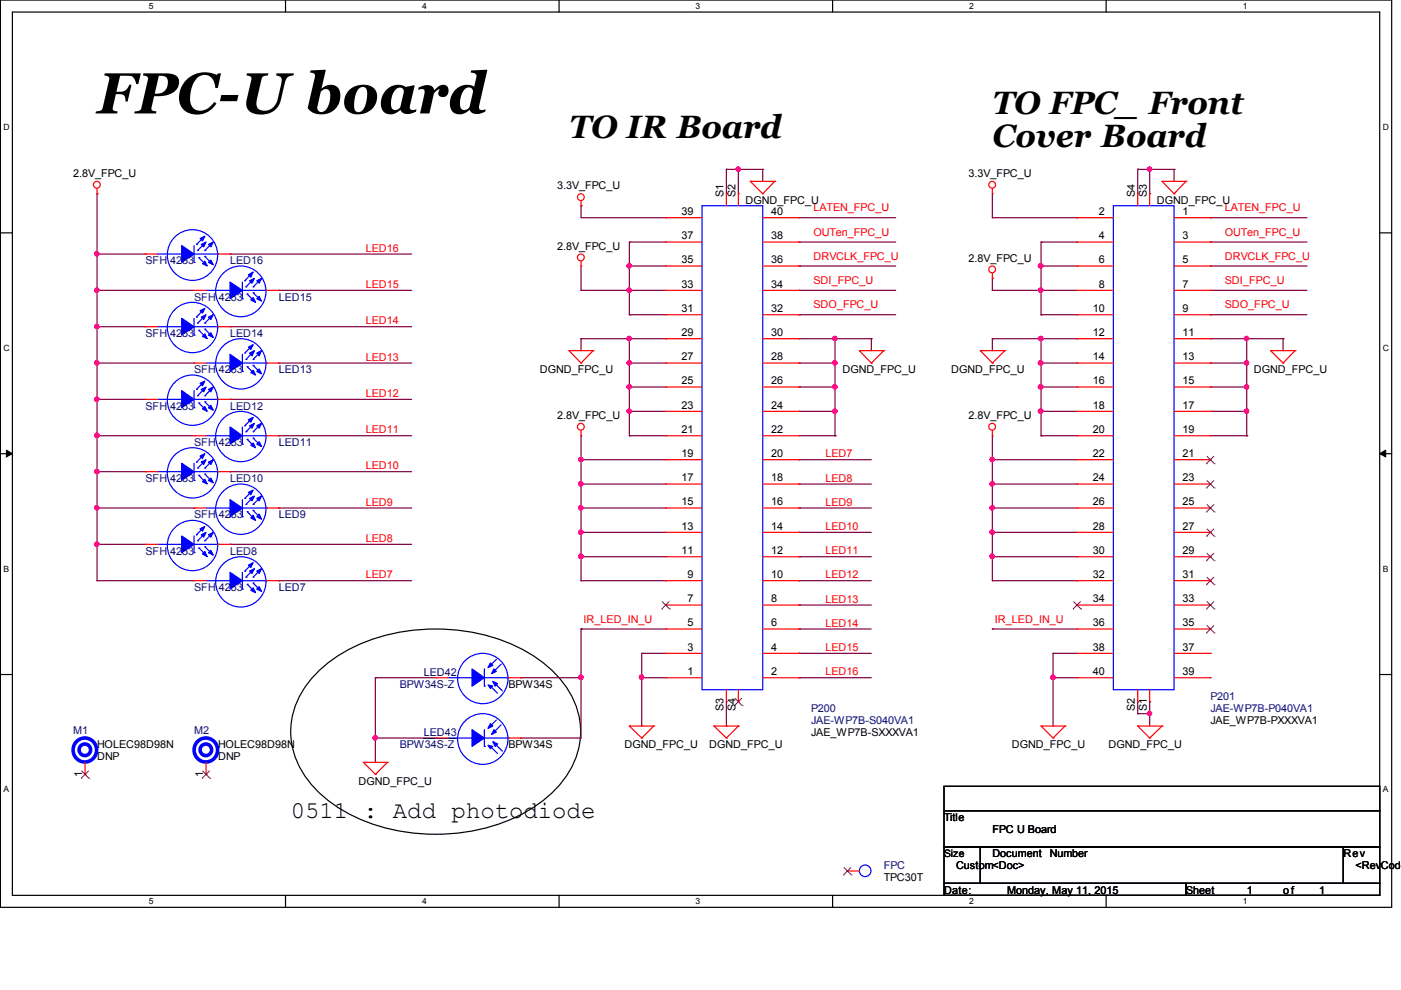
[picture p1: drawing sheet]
<svg xmlns="http://www.w3.org/2000/svg" width="297mm" height="210mm" viewBox="0 0 297 210" stroke-linecap="round" stroke-linejoin="round" font-family="sans-serif">
<path d="M.1 0h295v192.4h-295zM2.6 2.6h289.9v187.2h-289.9z" fill="none" stroke="#000" stroke-width=".25"/>
<g fill="#fff">
<path d="M31.6 .3h.9v1.9h-.9z"/>
<path d="M31.6 190.1h.9v1.9h-.9z"/>
</g>
<path d="M60.5 0v2.6M60.5 189.8v2.6" fill="none" stroke="#000" stroke-width=".25"/>
<g fill="#fff">
<path d="M89.5 .3h.9v1.9h-.9z"/>
<path d="M89.5 190.1h.9v1.9h-.9z"/>
</g>
<path d="M118.5 0v2.6M118.5 189.8v2.6" fill="none" stroke="#000" stroke-width=".25"/>
<g fill="#fff">
<path d="M147.5 .3h.9v1.9h-.9z"/>
<path d="M147.5 190.1h.9v1.9h-.9z"/>
</g>
<path d="M176.5 0v2.6M176.5 189.8v2.6" fill="none" stroke="#000" stroke-width=".25"/>
<g fill="#fff">
<path d="M205.5 .3h.9v1.9h-.9z"/>
<path d="M205.5 190.1h.9v1.9h-.9z"/>
</g>
<path d="M234.5 0v2.6M234.5 189.8v2.6" fill="none" stroke="#000" stroke-width=".25"/>
<g fill="#fff">
<path d="M263.5 .3h.9v1.9h-.9z"/>
<path d="M263.5 190.1h.9v1.9h-.9z"/>
<path d="M.8 25.9h1.1v2h-1.1z"/>
<path d="M293.2 25.9h1.2v2h-1.2z"/>
<path d="M.8 72.7h1.1v2h-1.1z"/>
<path d="M293.2 72.7h1.2v2h-1.2z"/>
</g>
<path d="M.1 49.4h2.5M292.5 49.4h2.6" fill="none" stroke="#000" stroke-width=".25"/>
<g fill="#fff">
<path d="M.8 119.6h1.1v1.9h-1.1z"/>
<path d="M293.2 119.6h1.1v1.9h-1.1z"/>
</g>
<path d="M.1 96.2h2.5M292.5 96.2h2.6" fill="none" stroke="#000" stroke-width=".25"/>
<path d="M1.4 95.4l1.2 .8-1.2 .7zM292.5 96.2l1.3-.8v1.5z" fill="#000" stroke="#000" stroke-width=".21"/>
<g fill="#fff">
<path d="M.8 166.4h1v1.9h-1z"/>
<path d="M293.2 166.4h1v1.9h-1z"/>
</g>
<path d="M.1 143h2.5M67 142.8a34.8 34.8 0 0 1 23-9.4 38.1 38.1 0 0 1 24.9 6.9 18.9 18.9 0 0 1 8.2 14.8 18.9 18.9 0 0 1-8.2 14.8 39.3 39.3 0 0 1-29.6 6.4 32.4 32.4 0 0 1-19.5-10.2 16.5 16.5 0 0 1 0-22zM292.5 143h2.6M200.2 166.7h92.3v5.2h-92.3zM200.2 171.9h92.3v7.7h-92.3zM200.2 179.6h7.7v7.7h-7.7zM207.9 179.6h76.9v7.7h-76.9zM284.8 179.6h7.7v7.7h-7.7zM200.2 187.3h51.3v2.5h-51.3zM251.5 187.3h41v2.5h-41z" fill="none" stroke="#000" stroke-width=".25"/>
<g fill="none" stroke="#800040" stroke-width=".25">
<path d="M154 35.9h.1M154 35.9v5.2M154 35.9h7.7M156.5 35.9h.1M156.5 35.9v5.2M161.7 35.9h.1M161.7 35.9v2.6M241.2 35.9h.1M241.2 35.9h7.7M241.2 35.9v5.2M243.8 35.9h.1M243.8 35.9v5.2"/>
<path d="M248.9 35.9h.1M248.9 35.9v2.6M20.6 41.1h.1M20.6 53.9h.1M20.6 41.1v82M20.6 53.9h10.2M48.8 53.9h.1M48.8 53.9h38.5M123.2 43.6h.1M123.2 43.6v2.6h17.9M123.2 56.4v5.2M133.4 51.3h.1"/>
<path d="M133.4 56.4h.1M133.4 51.3h7.7M133.4 56.4h7.7M133.4 51.3v15.4M141.1 46.2h.1M169.4 46.2h.1M169.4 51.3h.1M169.4 56.4h.1M169.4 46.2h20.5M169.4 51.3h20.5M169.4 56.4h20.5M210.4 59h.1"/>
<path d="M210.4 46.2h.1M210.4 46.2h17.9M210.4 41.1v5.1M210.4 59v2.6M220.7 51.3h.1M220.7 56.4h.1M220.7 51.3h7.6M220.7 56.4h7.6M220.7 51.3v15.4M228.3 46.2h.1M256.6 46.2h.1M256.6 51.3h.1"/>
<path d="M256.6 56.4h.1M256.6 46.2h20.5M256.6 51.3h20.5M256.6 56.4h20.5M20.6 61.6h.1M20.6 69.3h.1M20.6 77h.1M20.6 77h20.5M20.6 61.6h20.5M20.6 69.3h10.2M48.8 69.3h.1M48.8 69.3h38.5"/>
<path d="M59.1 61.6h.1M59.1 77h.1M59.1 77h28.2M59.1 61.6h28.2M123.2 71.8h.1M123.2 61.6h.1M123.2 71.8h17.9M123.2 61.6h17.9M123.2 71.8v2.6M133.4 77h.1M133.4 66.7h.1M133.4 61.6h.1"/>
<path d="M133.4 77h7.7M133.4 66.7h7.7M133.4 71.8v20.6M141.1 71.8h.1M169.4 71.8h.1M169.4 77h.1M169.4 61.6h.1M169.4 66.7h.1M169.4 77h7.6M169.4 71.8h15.3M169.4 61.6h20.5M169.4 66.7h20.5"/>
<path d="M177 71.8h.1M177 77h.1M177 71.8v20.6M184.7 71.8h.1M184.7 71.8v2.6M210.4 71.8h.1M210.4 61.6h.1M210.4 71.8h17.9M210.4 61.6h17.9M210.4 71.8v2.6M220.7 77h.1M220.7 66.7h.1"/>
<path d="M220.7 61.6h.1M220.7 77h7.6M220.7 66.7h7.6M220.7 71.8v20.6M228.3 71.8h.1M256.6 71.8h.1M256.6 77h.1M256.6 61.6h.1M256.6 66.7h.1M256.6 77h7.7M256.6 71.8h15.4M256.6 61.6h20.5"/>
<path d="M256.6 66.7h20.5M264.3 71.8h.1M264.3 77h.1M264.3 71.8v20.6M272 71.8h.1M272 71.8v2.6M20.6 84.7h.1M20.6 92.4h.1M20.6 92.4h20.5M20.6 84.7h10.2M48.8 84.7h.1M48.8 84.7h38.5"/>
<path d="M59.1 92.4h.1M59.1 92.4h28.2M123.2 97.5h.1M123.2 92.4v30.7M123.2 97.5h17.9M133.4 92.4h.1M133.4 82.1h.1M133.4 87.2h.1M133.4 92.4h7.7M133.4 82.1h7.7M133.4 87.2h7.7M169.4 87.2h.1"/>
<path d="M169.4 82.1h.1M169.4 97.5h.1M169.4 92.4h7.6M169.4 82.1h7.6M169.4 87.2h7.6M169.4 97.5h15.3M177 82.1h.1M177 92.4h.1M210.4 97.5h.1M210.4 97.5h17.9M210.4 92.4v30.7M220.7 92.4h.1"/>
<path d="M220.7 82.1h.1M220.7 87.2h.1M220.7 92.4h7.6M220.7 82.1h7.6M220.7 87.2h7.6M256.6 87.2h.1M256.6 82.1h.1M256.6 92.4h7.7M256.6 82.1h7.7M256.6 87.2h7.7M264.3 82.1h.1M264.3 92.4h.1"/>
<path d="M20.6 115.4h.1M20.6 107.7h.1M20.6 100h.1M20.6 115.4h10.2M20.6 100h10.2M20.6 107.7h20.5M48.8 115.4h.1M48.8 100h.1M48.8 115.4h38.5M48.8 100h38.5M59.1 107.7h.1M59.1 107.7h28.2"/>
<path d="M123.2 118h.1M123.2 102.6h.1M123.2 107.7h.1M123.2 112.9h.1M123.2 107.7h17.9M123.2 118h17.9M123.2 112.9h17.9M123.2 102.6h17.9M169.4 118h.1M169.4 112.9h.1M169.4 107.7h.1M169.4 102.6h.1"/>
<path d="M169.4 107.7h15.3M169.4 118h15.3M169.4 112.9h15.3M169.4 102.6h15.3M210.4 118h.1M210.4 102.6h.1M210.4 107.7h.1M210.4 112.9h.1M210.4 107.7h17.9M210.4 118h17.9M210.4 112.9h17.9M210.4 102.6h17.9"/>
<path d="M20.6 123.1h.1M20.6 123.1h20.5M59.1 123.1h.1M59.1 123.1h28.2M123.2 123.1h.1M123.2 133.4h.1M123.2 123.1h17.9M123.2 133.4v23.1h-12.8M123.2 133.4h17.9M136.1 138.5h.1M136.1 138.5h5M136.1 138.5v15.4"/>
<path d="M141.1 123.1h.1M169.4 123.1h.1M169.4 128.3h.1M169.4 133.4h.1M169.4 138.5h.1M169.4 123.1h15.3M169.4 128.3h15.3M169.4 133.4h15.3M169.4 138.5h15.3M210.4 123.1h.1M210.4 133.4h.1M210.4 123.1h17.9"/>
<path d="M210.4 133.4h17.9M223.3 138.5h.1M223.3 138.5h5M223.3 138.5v15.4M228.3 123.1h.1M79.6 143.7h.1M79.6 156.5h.1M79.6 143.7h12.9M79.6 156.5h12.9M79.6 143.7v17.9M110.4 156.5h.1M110.4 143.7h.1"/>
<path d="M110.4 143.7h12.8M123.2 143.7h.1M136.1 143.7h.1M136.1 153.9h.1M136.1 143.7h5M154 153.9h.1M154 148.8v5.1M169.4 143.7h.1M169.4 143.7h15.3M223.3 143.7h.1M223.3 153.9h.1M223.3 143.7h5"/>
<path d="M241.2 148.8h.1M241.2 151.3h.1M241.2 148.8v2.5M241.2 151.3h2.6M243.8 151.3h.1M243.8 148.8h.1M243.8 148.8v5.1"/>
</g>
<g fill="#f0f" stroke="#f0f" stroke-width=".25">
<circle cx="156.5" cy="35.9" r=".47"/>
<circle cx="177" cy="76.9" r=".47"/>
<circle cx="177" cy="71.8" r=".47"/>
<circle cx="177" cy="87.2" r=".47"/>
<circle cx="177" cy="82" r=".47"/>
<circle cx="20.5" cy="53.8" r=".47"/>
<circle cx="20.5" cy="61.5" r=".47"/>
<circle cx="20.5" cy="115.4" r=".47"/>
<circle cx="20.5" cy="107.7" r=".47"/>
<circle cx="20.5" cy="84.6" r=".47"/>
<circle cx="20.5" cy="76.9" r=".47"/>
<circle cx="20.5" cy="69.2" r=".47"/>
<circle cx="20.5" cy="100" r=".47"/>
<circle cx="20.5" cy="92.3" r=".49"/>
<circle cx="133.4" cy="56.4" r=".47"/>
<circle cx="133.4" cy="61.5" r=".47"/>
<circle cx="133.4" cy="71.8" r=".47"/>
<circle cx="133.4" cy="76.9" r=".47"/>
<circle cx="133.4" cy="82" r=".47"/>
<circle cx="133.4" cy="87.2" r=".47"/>
<circle cx="136" cy="143.6" r=".49"/>
<circle cx="123.1" cy="97.4" r=".47"/>
<circle cx="123.1" cy="102.6" r=".47"/>
<circle cx="123.1" cy="107.7" r=".47"/>
<circle cx="123.1" cy="112.8" r=".47"/>
<circle cx="223.2" cy="143.6" r=".49"/>
<circle cx="210.3" cy="118" r=".49"/>
<circle cx="210.4" cy="97.4" r=".47"/>
<circle cx="210.4" cy="102.6" r=".47"/>
<circle cx="210.4" cy="107.7" r=".47"/>
<circle cx="210.4" cy="112.8" r=".47"/>
<circle cx="243.7" cy="35.9" r=".47"/>
<circle cx="243.7" cy="151.3" r=".47"/>
<circle cx="220.7" cy="76.9" r=".49"/>
<circle cx="220.7" cy="82" r=".49"/>
<circle cx="264.3" cy="71.8" r=".47"/>
<circle cx="264.3" cy="87.2" r=".47"/>
<circle cx="264.3" cy="82" r=".47"/>
<circle cx="264.3" cy="76.9" r=".47"/>
<circle cx="220.7" cy="56.4" r=".49"/>
<circle cx="220.7" cy="61.5" r=".49"/>
<circle cx="220.7" cy="87.2" r=".49"/>
<circle cx="220.7" cy="71.8" r=".49"/>
<circle cx="123.1" cy="118" r=".49"/>
<circle cx="123.1" cy="143.6" r=".49"/>
<circle cx="79.5" cy="156.4" r=".47"/>
</g>
<g fill="none" stroke="#f00" stroke-width=".25">
<path d="M20.6 40v1.1M159.1 38.5h.1M159.1 38.5h5.2M159.1 38.5l2.6 2.6M164.3 38.5h.1M164.3 38.5l-2.6 2.6M210.4 40v1.1M246.4 38.5h.1M246.4 38.5h5.1M246.4 38.5l2.5 2.6M251.5 38.5h.1M251.5 38.5l-2.6 2.6"/>
<path d="M20.6 41.1h.1M30.8 53.9h.1M30.8 53.9h2.6M46.2 53.9h2.6M48.8 53.9h.1M123.2 56.4h.1M123.2 43.6h.1M123.2 42.6v1M123.2 55.4v1M141.1 56.4h.1M141.1 51.3h.1M141.1 46.2h.1"/>
<path d="M141.1 46.2h7.7M141.1 51.3h7.7M141.1 56.4h7.7M154 41.1h.1M154 41.1v2.5M156.5 41.1h.1M156.5 41.1v2.5M161.7 41.1h.1M161.7 46.2h7.7M161.7 51.3h7.7M161.7 56.4h7.7M169.4 56.4h.1"/>
<path d="M169.4 51.3h.1M169.4 46.2h.1M210.4 59h.1M210.4 41.1h.1M210.4 57.9v1.1M228.3 46.2h.1M228.3 51.3h.1M228.3 56.4h.1M228.3 46.2h7.8M228.3 51.3h7.8M228.3 56.4h7.8M241.2 41.1h.1"/>
<path d="M241.2 41.1v2.5M243.8 41.1h.1M243.8 41.1v2.5M248.9 41.1h.1M248.9 46.2h7.7M248.9 51.3h7.7M248.9 56.4h7.7M256.6 46.2h.1M256.6 51.3h.1M256.6 56.4h.1M30.8 69.3h.1M30.8 69.3h2.6"/>
<path d="M41.1 61.6h.1M41.1 77h.1M41.1 61.6h2.6M41.1 77h2.6M46.2 69.3h2.6M48.8 69.3h.1M56.5 61.6h2.6M56.5 77h2.6M59.1 61.6h.1M59.1 77h.1M120.6 74.4h.1M120.6 74.4h5.1"/>
<path d="M120.6 74.4l2.6 2.6M123.2 77h.1M125.7 74.4h.1M125.7 74.4l-2.5 2.6M141.1 77h.1M141.1 71.8h.1M141.1 66.7h.1M141.1 61.6h.1M141.1 61.6h7.7M141.1 77h7.7M141.1 66.7h7.7M141.1 71.8h7.7"/>
<path d="M161.7 61.6h7.7M161.7 77h7.7M161.7 66.7h7.7M161.7 71.8h7.7M169.4 77h.1M169.4 71.8h.1M169.4 66.7h.1M169.4 61.6h.1M182.2 74.4h.1M182.2 74.4h5.2M182.2 74.4l2.5 2.6M184.7 77h.1"/>
<path d="M187.4 74.4h.1M187.4 74.4l-2.7 2.6M207.9 74.4h.1M207.9 74.4h5.1M207.9 74.4l2.5 2.6M210.4 77h.1M213 74.4h.1M213 74.4l-2.6 2.6M228.3 61.6h.1M228.3 66.7h.1M228.3 71.8h.1M228.3 77h.1"/>
<path d="M228.3 61.6h7.8M228.3 77h7.8M228.3 66.7h7.8M228.3 71.8h7.8M248.9 61.6h7.7M248.9 77h7.7M248.9 66.7h7.7M248.9 71.8h7.7M256.6 61.6h.1M256.6 66.7h.1M256.6 71.8h.1M256.6 77h.1"/>
<path d="M269.4 74.4h.1M269.4 74.4h5.2M269.4 74.4l2.6 2.6M272 77h.1M274.6 74.4h.1M274.6 74.4l-2.6 2.6M30.8 84.7h.1M30.8 84.7h2.6M41.1 92.4h.1M41.1 92.4h2.6M46.2 84.7h2.6M48.8 84.7h.1"/>
<path d="M56.5 92.4h2.6M59.1 92.4h.1M123.2 92.4h.1M123.2 91.3v1.1M141.1 97.5h.1M141.1 92.4h.1M141.1 87.2h.1M141.1 82.1h.1M141.1 82.1h7.7M141.1 87.2h7.7M141.1 92.4h7.7M141.1 97.5h7.7"/>
<path d="M161.7 82.1h7.7M161.7 87.2h7.7M161.7 92.4h7.7M161.7 97.5h7.7M169.4 97.5h.1M169.4 92.4h.1M169.4 87.2h.1M169.4 82.1h.1M210.4 92.4h.1M210.4 91.3v1.1M228.3 82.1h.1M228.3 87.2h.1"/>
<path d="M228.3 92.4h.1M228.3 97.5h.1M228.3 82.1h7.8M228.3 87.2h7.8M228.3 92.4h7.8M228.3 97.5h7.8M248.9 82.1h7.7M248.9 87.2h7.7M248.9 92.4h7.7M248.9 97.5h7.7M256.6 82.1h.1M256.6 87.2h.1"/>
<path d="M256.6 92.4h.1M256.6 97.5h.1M30.8 100h.1M30.8 115.4h.1M30.8 100h2.6M30.8 115.4h2.6M41.1 107.7h.1M41.1 107.7h2.6M46.2 100h2.6M46.2 115.4h2.6M48.8 100h.1M48.8 115.4h.1"/>
<path d="M56.5 107.7h2.6M59.1 107.7h.1M141.1 118h.1M141.1 112.9h.1M141.1 107.7h.1M141.1 102.6h.1M141.1 102.6h7.7M141.1 107.7h7.7M141.1 112.9h7.7M141.1 118h7.7M161.7 102.6h7.7M161.7 107.7h7.7"/>
<path d="M161.7 112.9h7.7M161.7 118h7.7M169.4 118h.1M169.4 112.9h.1M169.4 107.7h.1M169.4 102.6h.1M228.3 102.6h.1M228.3 107.7h.1M228.3 112.9h.1M228.3 118h.1M228.3 102.6h7.8M228.3 107.7h7.8"/>
<path d="M228.3 112.9h7.8M228.3 118h7.8M248.9 102.6h7.7M248.9 107.7h7.7M248.9 112.9h7.7M248.9 118h7.7M256.6 102.6h.1M256.6 107.7h.1M256.6 112.9h.1M256.6 118h.1M41.1 123.1h.1M41.1 123.1h2.6"/>
<path d="M56.5 123.1h2.6M59.1 123.1h.1M141.1 138.5h.1M141.1 133.4h.1M141.1 128.3h.1M141.1 123.1h.1M141.1 123.1h7.7M141.1 128.3h7.7M141.1 133.4h7.7M141.1 138.5h7.7M161.7 123.1h7.7M161.7 128.3h7.7"/>
<path d="M161.7 133.4h7.7M161.7 138.5h7.7M169.4 138.5h.1M169.4 133.4h.1M169.4 128.3h.1M169.4 123.1h.1M228.3 123.1h.1M228.3 128.3h.1M228.3 133.4h.1M228.3 138.5h.1M228.3 123.1h7.8M228.3 128.3h7.8"/>
<path d="M228.3 133.4h7.8M228.3 138.5h7.8M248.9 123.1h7.7M248.9 128.3h7.7M248.9 133.4h7.7M248.9 138.5h7.7M256.6 123.1h.1M256.6 128.3h.1M256.6 133.4h.1M256.6 138.5h.1M92.5 156.5h.1M92.5 143.7h.1"/>
<path d="M92.5 143.7h2.5M92.5 156.5h2.5M107.8 143.7h2.6M107.8 156.5h2.6M110.4 156.5h.1M110.4 143.7h.1M133.4 153.9h.1M133.4 153.9h5.2M133.4 153.9l2.7 2.6M136.1 156.5h.1M138.6 153.9h.1M138.6 153.9l-2.5 2.6"/>
<path d="M141.1 143.7h.1M141.1 143.7h7.7M151.4 153.9h.1M151.4 153.9h5.1M151.4 153.9l2.6 2.6M154 156.5h.1M154 148.8h.1M154 146.2v2.6M156.5 153.9h.1M156.5 148.8h.1M156.5 153.9l-2.5 2.6M156.5 146.2v2.6"/>
<path d="M161.7 143.7h7.7M169.4 143.7h.1M220.7 153.9h.1M220.7 153.9h5.1M220.7 153.9l2.6 2.6M223.3 156.5h.1M225.8 153.9h.1M225.8 153.9l-2.5 2.6M228.3 143.7h.1M228.3 143.7h7.8M241.2 153.9h.1M241.2 148.8h.1"/>
<path d="M241.2 153.9h5.2M241.2 153.9l2.6 2.6M241.2 146.2v2.6M243.8 156.5h.1M243.8 148.8h.1M243.8 146.2v2.6M246.4 153.9h.1M246.4 153.9l-2.6 2.6M248.9 143.7h7.7M256.6 143.7h.1M18 164.2h.1M18 161.6v2.6"/>
<path d="M43.7 164.2h.1M43.7 161.6v2.6M77 161.6h.1M77 161.6h5.1M77 161.6l2.6 2.6M79.6 164.2h.1M82.1 161.6h.1M82.1 161.6l-2.5 2.6M179.7 184.7h.1M179.7 184.7h2.5"/>
<circle cx="20.5" cy="39.2" r=".72"/>
<circle cx="210.4" cy="39.2" r=".72"/>
<circle cx="123.1" cy="54.6" r=".72"/>
<circle cx="123.1" cy="41.8" r=".72"/>
<circle cx="210.4" cy="57.1" r=".72"/>
<circle cx="123.1" cy="90.5" r=".72"/>
<circle cx="210.4" cy="90.5" r=".72"/>
</g>
<g fill="none" stroke="#00f" stroke-width=".25">
<path d="M33.4 53.9h5.1M38.5 53.9h.1M41.1 55.6h.1M41.1 52.1v3.5M41.1 53.9h5.1M41.7 51.8h.1M41.9 53.1h.1M42.2 54.6h.1M42.2 54.6l1.5 1.5M43.2 50.3l-1.5 1.5M43.4 53.1h.1M43.4 54.4h.1"/>
<path d="M43.4 51.6l-1.5 1.5M43.4 54.4l1.6 1.5M45 51.6l-1.6 1.5M46.1 54.9a5.3 5.3 0 0 0-7-5.9 5.3 5.3 0 0 0-2.1 8.9 5.3 5.3 0 0 0 8.9-2.2l.2-.8M46.2 53.9h.1M51.4 59.8v3.5M51.9 59.5h.1M53.4 57.9l-1.5 1.6M53.7 59.3l-1.5 1.5M55.2 59.3l-1.5 1.5M148.8 43.6h12.9v102.6h-12.9zM236.1 43.6h12.8v102.6h-12.8z"/>
<path d="M33.4 69.3h5.1M38.5 69.3h.1M41.1 71h.1M41.1 67.5v3.5M41.1 69.3h5.1M41.7 67.2h.1M41.9 68.5h.1M42.2 70h.1M42.2 70l1.5 1.6M43.2 65.6l-1.5 1.6M43.4 68.5h.1M43.4 69.8h.1"/>
<path d="M43.4 67l-1.5 1.5M43.4 69.8l1.6 1.5M43.7 61.6h5.1M43.7 77h5.1M45 67l-1.6 1.5M46.2 69.3h.1M48.8 61.6h.1M48.8 77h.1M51.4 63.3h.1M51.4 78.8h.1M51.4 75.1v3.7M51.4 61.6h5.1"/>
<path d="M51.4 77h5.1M51.9 74.9h.1M52.2 60.8h.1M52.2 76.2h.1M52.4 62.3h.1M52.4 77.7h.1M52.4 62.3l1.5 1.6M52.4 77.7l1.5 1.6M53.4 73.3l-1.5 1.6M53.7 60.8h.1M53.7 62.1h.1M53.7 76.2h.1"/>
<path d="M53.7 77.5h.1M53.7 62.1l1.5 1.5M53.7 74.6l-1.5 1.6M53.7 77.5l1.5 1.5M55.2 74.6l-1.5 1.6M56.3 78a5.3 5.3 0 0 0-6.9-5.9 5.3 5.3 0 0 0-2.1 8.8 5.3 5.3 0 0 0 8.8-2.1l.2-.8M56.3 62.6a5.3 5.3 0 0 0-7-5.9 5.3 5.3 0 0 0-2 8.9 5.3 5.3 0 0 0 8.8-2.2l.2-.8M56.5 61.6h.1M56.5 77h.1M33.4 84.7h5.1M38.5 84.7h.1M41.1 86.5h.1"/>
<path d="M41.1 82.8v3.7M41.1 98.2v3.7M41.1 84.7h5.1M41.7 82.6h.1M41.7 98h.1M41.9 83.9h.1M41.9 99.2h.1M42.2 85.4h.1M42.2 85.4l1.5 1.6M43.2 81l-1.5 1.6M43.2 96.4l-1.5 1.6M43.4 83.9h.1"/>
<path d="M43.4 85.2h.1M43.4 99.2h.1M43.4 82.3l-1.5 1.6M43.4 85.2l1.6 1.5M43.4 97.7l-1.5 1.5M43.7 92.4h5.1M45 82.3l-1.6 1.6M45 97.7l-1.6 1.5M46.1 85.7a5.3 5.3 0 0 0-6.9-5.9 5.3 5.3 0 0 0-2.2 8.8 5.3 5.3 0 0 0 8.9-2.1l.2-.8M46.2 84.7h.1M48.8 92.4h.1M51.4 94.2h.1"/>
<path d="M51.4 90.5v3.7M51.4 92.4h5.1M51.9 90.3h.1M52.2 91.5h.1M52.4 93.1h.1M52.4 93.1l1.5 1.6M53.4 88.7l-1.5 1.6M53.7 91.5h.1M53.7 92.9h.1M53.7 90l-1.5 1.5M53.7 92.9l1.5 1.5M55.2 90l-1.5 1.5"/>
<path d="M56.5 92.4h.1M33.4 100h5.1M33.4 115.4h5.1M38.5 100h.1M38.5 115.4h.1M41.1 101.9h.1M41.1 117.2h.1M41.1 113.6v3.6M41.1 100h5.1M41.1 115.4h5.1M41.7 113.4h.1M41.9 114.7h.1"/>
<path d="M42.2 100.8h.1M42.2 116.2h.1M42.2 100.8l1.5 1.6M42.2 116.2l1.5 1.5M43.2 111.9l-1.5 1.5M43.4 100.5h.1M43.4 114.7h.1M43.4 115.9h.1M43.4 100.5l1.6 1.6M43.4 113.1l-1.5 1.6M43.4 115.9l1.6 1.5M43.7 107.7h5.1"/>
<path d="M45 113.1l-1.6 1.6M46.1 101.1a5.3 5.3 0 0 0-6.9-5.9 5.3 5.3 0 0 0-2.2 8.8 5.3 5.3 0 0 0 8.9-2l.2-.9M46.1 116.4a5.3 5.3 0 0 0-7-5.8 5.3 5.3 0 0 0-2 8.9 5.3 5.3 0 0 0 8.8-2.2l.2-.9M46.2 100h.1M46.2 115.4h.1M48.8 107.7h.1M51.4 109.6h.1M51.4 105.9v3.7M51.4 107.7h5.1M51.9 105.7h.1M52.2 106.9h.1M52.4 108.5h.1"/>
<path d="M52.4 108.5l1.5 1.6M53.4 104.2l-1.5 1.5M53.4 119.6l-1.5 1.5M53.7 106.9h.1M53.7 108.2h.1M53.7 105.4l-1.5 1.5M53.7 108.2l1.5 1.6M55.2 105.4l-1.5 1.5M56.3 108.7a5.3 5.3 0 0 0-7-5.8 5.3 5.3 0 0 0-2 8.9 5.3 5.3 0 0 0 8.8-2.2l.2-.9M56.5 107.7h.1M43.7 123.1h5.1M48.8 123.1h.1"/>
<path d="M51.4 124.9h.1M51.4 121.3v3.6M51.4 123.1h5.1M51.9 121.1h.1M52.2 122.4h.1M52.4 123.9h.1M52.4 123.9l1.5 1.5M53.7 122.4h.1M53.7 123.6h.1M53.7 120.8l-1.5 1.6M53.7 123.6l1.5 1.6M55.2 120.8l-1.5 1.6"/>
<path d="M56.5 123.1h.1M105.2 139.8l-1.5 1.5M95 156.5h5.1M95 143.7h5.1M100.1 156.5h.1M100.1 143.7h.1M102.7 158.3h.1M102.7 145.5h.1M102.7 141.8v3.7M102.7 154.7v3.6M102.7 156.5h5.1M102.7 143.7h5.1"/>
<path d="M103.7 154.2h.1M103.7 141.3h.1M104 158.3h.1M104 145.5h.1M104 158.3l1.5 1.5M104 145.5l1.5 1.5M104.7 155.2h.1M104.7 142.3h.1M105 157.7h.1M105 145h.1M105 157.7l1.5 1.6M105 145l1.5 1.5"/>
<path d="M105.2 152.7l-1.5 1.5M106.3 153.7l-1.6 1.5M106.3 140.8l-1.6 1.5M107.6 157.5a5.3 5.3 0 0 0-6.9-5.9 5.3 5.3 0 0 0-2.1 8.9 5.3 5.3 0 0 0 8.8-2.1l.2-.9M107.8 156.5h.1M107.8 143.7h.1"/>
<circle cx="40.8" cy="69.4" r="5.3"/>
<circle cx="51.1" cy="92.6" r="5.3"/>
<circle cx="51.1" cy="123.4" r="5.3"/>
<circle cx="102.4" cy="143.9" r="5.3"/>
<circle cx="183.4" cy="184.6" r="1.23"/>
</g>
<g fill="#00f" stroke="#00f" stroke-width=".25">
<path d="M48.8 59.8l2.6 1.8-2.6 1.7z" fill-rule="evenodd"/>
<path d="M54.4 59.5l1.1-.5-.6 1z" fill-rule="evenodd"/>
<path d="M52.9 59.5l1-.5-.5 1z" fill-rule="evenodd"/>
<path d="M52.7 58.3l1-.6-.5 1.1z" fill-rule="evenodd"/>
<path d="M53.7 63.1l.5 1-1-.5z" fill-rule="evenodd"/>
<path d="M54.9 62.8l.6 1.1-1.1-.6z" fill-rule="evenodd"/>
<path d="M48.8 75.1l2.6 1.9-2.6 1.8z" fill-rule="evenodd"/>
<path d="M54.4 74.9l1.1-.5-.6 1.1z" fill-rule="evenodd"/>
<path d="M52.9 74.9l1-.5-.5 1.1z" fill-rule="evenodd"/>
<path d="M52.7 73.6l1-.5-.5 1z" fill-rule="evenodd"/>
<path d="M53.7 78.5l.5 1-1-.5z" fill-rule="evenodd"/>
<path d="M54.9 78.2l.6 1.1-1.1-.5z" fill-rule="evenodd"/>
<path d="M48.8 105.9l2.6 1.8-2.6 1.9z" fill-rule="evenodd"/>
<path d="M54.4 105.7l1.1-.5-.6 1z" fill-rule="evenodd"/>
<path d="M52.9 105.7l1-.5-.5 1z" fill-rule="evenodd"/>
<path d="M52.7 104.4l1-.5-.5 1z" fill-rule="evenodd"/>
<path d="M53.7 109.2l.5 1.1-1-.5z" fill-rule="evenodd"/>
<path d="M54.9 109l.6 1.1-1.1-.5z" fill-rule="evenodd"/>
<path d="M48.8 121.3l2.6 1.8-2.6 1.8z" fill-rule="evenodd"/>
<path d="M54.4 121.1l1.1-.5-.6 1z" fill-rule="evenodd"/>
<path d="M52.9 121.1l1-.5-.5 1z" fill-rule="evenodd"/>
<path d="M52.7 119.8l1-.5-.5 1z" fill-rule="evenodd"/>
<path d="M53.2 125.2l.5-.6 .5 1.1z" fill-rule="evenodd"/>
<path d="M54.9 124.4l.6 1-1.1-.5z" fill-rule="evenodd"/>
<path d="M100.1 154.7l2.6 1.8-2.6 1.8z" fill-rule="evenodd"/>
<path d="M104.7 154.7l.5 .5-1 .5z" fill-rule="evenodd"/>
<path d="M104 153.4l.5 .5-1 .5z" fill-rule="evenodd"/>
<path d="M103.5 158l1 .3-.5 .5z" fill-rule="evenodd"/>
<path d="M104.5 157.2l1 .5-.5 .6z" fill-rule="evenodd"/>
<path d="M38.5 82.8l2.6 1.9-2.6 1.8z" fill-rule="evenodd"/>
<path d="M44.2 82.6l1-.5-.5 1z" fill-rule="evenodd"/>
<path d="M42.7 82.6l1-.5-.5 1z" fill-rule="evenodd"/>
<path d="M42.4 81.3l1-.5-.5 1z" fill-rule="evenodd"/>
<path d="M43.4 86.2l.5 1-1-.5z" fill-rule="evenodd"/>
<path d="M44.2 86.5l.5-.5 .5 1z" fill-rule="evenodd"/>
<path d="M100.1 141.8l2.6 1.9-2.6 1.8z" fill-rule="evenodd"/>
<path d="M104.7 141.8l.5 .5-1 .5z" fill-rule="evenodd"/>
<path d="M104 140.6l.5 .5-1 .5z" fill-rule="evenodd"/>
<path d="M103.5 145.2l1 .3-.5 .5z" fill-rule="evenodd"/>
<path d="M104.5 144.5l1 .5-.5 .5z" fill-rule="evenodd"/>
<path d="M38.5 52.1l2.6 1.8-2.6 1.7z" fill-rule="evenodd"/>
<path d="M44.2 51.8l1-.5-.5 1z" fill-rule="evenodd"/>
<path d="M42.7 51.8l1-.5-.5 1z" fill-rule="evenodd"/>
<path d="M42.4 50.6l1-.5-.5 1z" fill-rule="evenodd"/>
<path d="M43.4 55.4l.5 1-1-.5z" fill-rule="evenodd"/>
<path d="M44.7 55.1l.5 1-1-.5z" fill-rule="evenodd"/>
<path d="M38.5 98.2l2.6 1.8-2.6 1.9z" fill-rule="evenodd"/>
<path d="M44.2 98l1-.5-.5 1z" fill-rule="evenodd"/>
<path d="M42.7 98l1-.5-.5 1z" fill-rule="evenodd"/>
<path d="M42.4 96.7l1-.5-.5 1z" fill-rule="evenodd"/>
<path d="M43.4 101.6l.5 1-1-.5z" fill-rule="evenodd"/>
<path d="M44.7 101.4l.5 1-1-.5z" fill-rule="evenodd"/>
<path d="M38.5 67.5l2.6 1.8-2.6 1.7z" fill-rule="evenodd"/>
<path d="M44.2 67.2l1-.5-.5 1z" fill-rule="evenodd"/>
<path d="M42.7 67.2l1-.5-.5 1z" fill-rule="evenodd"/>
<path d="M42.4 65.9l1-.5-.5 1z" fill-rule="evenodd"/>
<path d="M43.4 70.8l.5 1-1-.5z" fill-rule="evenodd"/>
<path d="M44.7 70.5l.5 1.1-1-.6z" fill-rule="evenodd"/>
<path d="M38.5 113.6l2.6 1.8-2.6 1.8z" fill-rule="evenodd"/>
<path d="M44.2 113.4l1-.5-.5 1z" fill-rule="evenodd"/>
<path d="M42.7 113.4l1-.5-.5 1z" fill-rule="evenodd"/>
<path d="M42.4 112.1l1-.5-.5 1z" fill-rule="evenodd"/>
<path d="M43.4 116.9l.5 1.1-1-.6z" fill-rule="evenodd"/>
<path d="M44.7 116.7l.5 1-1-.5z" fill-rule="evenodd"/>
<path d="M48.8 90.5l2.6 1.9-2.6 1.8z" fill-rule="evenodd"/>
<path d="M54.4 90.3l1.1-.5-.6 1z" fill-rule="evenodd"/>
<path d="M52.9 90.3l1-.5-.5 1z" fill-rule="evenodd"/>
<path d="M52.7 89l1-.5-.5 1z" fill-rule="evenodd"/>
<path d="M53.7 93.9l.5 1-1-.5z" fill-rule="evenodd"/>
<path d="M54.9 93.7l.6 1-1.1-.5z" fill-rule="evenodd"/>
</g>
<g fill="none" stroke="#804000" stroke-width=".21">
<path d="M255.8 98.3h.1M255.9 96.7l1.6 1.6M257.4 96.7l-1.6 1.6M257.5 98.3h.1M255.8 103.5h.1M255.8 108.6h.1M255.8 113.7h.1M255.8 118.9h.1M255.9 101.9l1.6 1.6M255.9 106.9l1.6 1.7M255.9 112.1l1.6 1.6M255.9 117.3l1.6 1.6"/>
<path d="M257.4 101.9l-1.6 1.6M257.4 106.9l-1.6 1.7M257.4 112.1l-1.6 1.6M257.4 117.3l-1.6 1.6M257.5 103.5h.1M257.5 108.6h.1M257.5 113.7h.1M257.5 118.9h.1M140.3 129.1h.1M140.4 127.5l1.6 1.6M141.9 127.5l-1.6 1.6M142 129.1h.1"/>
<path d="M227.5 129.1h.1M227.6 127.5l1.6 1.6M229.1 127.5l-1.6 1.6M229.2 129.1h.1M255.8 124h.1M255.8 129.1h.1M255.8 134.2h.1M255.9 122.4l1.6 1.6M255.9 127.5l1.6 1.6M255.9 132.6l1.6 1.6M257.4 122.4l-1.6 1.6M257.4 127.5l-1.6 1.6"/>
<path d="M257.4 132.6l-1.6 1.6M257.5 124h.1M257.5 129.1h.1M257.5 134.2h.1M155.7 149.6h.1M155.8 148l1.6 1.6M157.3 148l-1.6 1.6M157.4 149.6h.1M17.2 165h.1M17.3 163.4l1.6 1.6M18.8 163.4l-1.6 1.6M18.9 165h.1"/>
<path d="M42.8 165h.1M42.9 163.4l1.6 1.6M44.4 163.4l-1.6 1.6M44.5 165h.1M178.8 185.5h.1M178.9 183.9l1.6 1.6M180.4 183.9l-1.6 1.6M180.5 185.5h.1"/>
</g>
<path d="M89.8 156.5h7.1" fill="none" stroke="#000080" stroke-width=".21"/>
<g fill="none" stroke="#00f" stroke-width=".76">
<circle cx="18" cy="159" r="2.52"/>
<circle cx="18" cy="159" r="1.23"/>
<circle cx="43.6" cy="159" r="2.52"/>
<circle cx="43.6" cy="159" r="1.23"/>
</g>
<text font-size="12.3" x="20.6" y="24.1">FPC-U board</text>
<g font-size="6.9">
<text x="120.6" y="29.3">TO IR Board</text>
<text x="210.4" y="24.2">TO FPC_ Front</text>
<text x="210.4" y="31.1">Cover Board</text>
</g>
<text font-size="5.1" x="61.6" y="173.5">0511 : Add photodiode</text>
<g font-size="2.3">
<text x="15.5" y="37.6">2.8V_FPC_U</text>
<text x="118.1" y="40.1">3.3V_FPC_U</text>
<text x="153.4" y="41.8" transform="rotate(-90 153.4 41.8)">S1</text>
<text x="156" y="41.8" transform="rotate(-90 156 41.8)">S2</text>
<text x="205.3" y="37.6">3.3V_FPC_U</text>
<text x="240.6" y="41.8" transform="rotate(-90 240.6 41.8)">S4</text>
<text x="243.2" y="41.8" transform="rotate(-90 243.2 41.8)">S3</text>
<text x="144.5" y="45.6">39</text>
<text x="158.1" y="43.3">DGND_FPC_U</text>
<text x="163.5" y="45.6">40</text>
<text x="233" y="45.6">2</text>
<text x="245.3" y="43.3">DGND_FPC_U</text>
<text x="250.7" y="45.6">1</text>
<text x="118.1" y="53">2.8V_FPC_U</text>
<text x="144.5" y="50.7">37</text>
<text x="163.5" y="50.7">38</text>
<text x="233" y="50.7">4</text>
<text x="250.7" y="50.7">3</text>
<text x="144.5" y="55.8">35</text>
<text x="163.5" y="55.8">36</text>
<text x="205.3" y="55.6">2.8V_FPC_U</text>
<text x="233" y="55.8">6</text>
<text x="250.7" y="55.8">5</text>
<text x="144.5" y="61">33</text>
<text x="163.5" y="61">34</text>
<text x="233" y="61">8</text>
<text x="250.7" y="61">7</text>
<text x="144.5" y="71.2">29</text>
<text x="144.5" y="66.1">31</text>
<text x="163.5" y="71.2">30</text>
<text x="163.5" y="66.1">32</text>
<text x="231.7" y="66.1">10</text>
<text x="231.7" y="71.2">12</text>
<text x="250.7" y="66.1">9</text>
<text x="250.7" y="71.2">11</text>
<text x="144.5" y="76.4">27</text>
<text x="163.5" y="76.4">28</text>
<text x="231.7" y="76.4">14</text>
<text x="250.7" y="76.4">13</text>
<text x="114.5" y="79.2">DGND_FPC_U</text>
<text x="144.5" y="81.5">25</text>
<text x="163.5" y="81.5">26</text>
<text x="178.6" y="79.2">DGND_FPC_U</text>
<text x="201.7" y="79.2">DGND_FPC_U</text>
<text x="231.7" y="81.5">16</text>
<text x="250.7" y="81.5">15</text>
<text x="265.9" y="79.2">DGND_FPC_U</text>
<text x="118.1" y="88.9">2.8V_FPC_U</text>
<text x="144.5" y="86.6">23</text>
<text x="163.5" y="86.6">24</text>
<text x="205.3" y="88.9">2.8V_FPC_U</text>
<text x="231.7" y="86.6">18</text>
<text x="250.7" y="86.6">17</text>
<text x="144.5" y="91.8">21</text>
<text x="163.5" y="91.8">22</text>
<text x="231.7" y="91.8">20</text>
<text x="250.7" y="91.8">19</text>
<text x="144.5" y="96.9">19</text>
<text x="163.5" y="96.9">20</text>
<text x="231.7" y="96.9">22</text>
<text x="250.7" y="96.9">21</text>
<text x="144.5" y="107.1">15</text>
<text x="144.5" y="102">17</text>
<text x="163.5" y="107.1">16</text>
<text x="163.5" y="102">18</text>
<text x="231.7" y="102">24</text>
<text x="231.7" y="107.1">26</text>
<text x="250.7" y="102">23</text>
<text x="250.7" y="107.1">25</text>
<text x="144.5" y="112.3">13</text>
<text x="163.5" y="112.3">14</text>
<text x="231.7" y="112.3">28</text>
<text x="250.7" y="112.3">27</text>
<text x="144.5" y="117.4">11</text>
<text x="163.5" y="117.4">12</text>
<text x="231.7" y="117.4">30</text>
<text x="250.7" y="117.4">29</text>
<text x="145.8" y="122.5">9</text>
<text x="163.5" y="122.5">10</text>
<text x="231.7" y="122.5">32</text>
<text x="250.7" y="122.5">31</text>
<text x="145.8" y="127.7">7</text>
<text x="163.5" y="127.7">8</text>
<text x="231.7" y="127.7">34</text>
<text x="250.7" y="127.7">33</text>
<text x="145.8" y="137.9">3</text>
<text x="145.8" y="132.8">5</text>
<text x="163.5" y="137.9">4</text>
<text x="163.5" y="132.8">6</text>
<text x="231.7" y="132.8">36</text>
<text x="231.7" y="137.9">38</text>
<text x="250.7" y="132.8">35</text>
<text x="250.7" y="137.9">37</text>
<text x="145.8" y="143.1">1</text>
<text x="163.5" y="143.1">2</text>
<text x="231.7" y="143.1">40</text>
<text x="250.7" y="143.1">39</text>
<text x="107.8" y="145.9">BPW34S</text>
<text x="153.4" y="150.8" transform="rotate(-90 153.4 150.8)">S3</text>
<text x="156" y="150.8" transform="rotate(-90 156 150.8)">S4</text>
<text x="240.6" y="150.8" transform="rotate(-90 240.6 150.8)">S2</text>
<text x="243.2" y="150.8" transform="rotate(-90 243.2 150.8)">S1</text>
<text x="256.6" y="153.5">JAE_WP7B-PXXXVA1</text>
<text x="20.6" y="158.7">HOLEC98D98N</text>
<text x="20.6" y="161.2">DNP</text>
<text x="46.2" y="158.7">HOLEC98D98N</text>
<text x="46.2" y="161.2">DNP</text>
<text x="107.8" y="158.7">BPW34S</text>
<text x="132.4" y="158.7">DGND_FPC_U</text>
<text x="150.4" y="158.7">DGND_FPC_U</text>
<text x="172" y="156.1">JAE_WP7B-SXXXVA1</text>
<text x="214.5" y="158.7">DGND_FPC_U</text>
<text x="235" y="158.7">DGND_FPC_U</text>
<text x="17.4" y="164.7" transform="rotate(-90 17.4 164.7)">1</text>
<text x="43.1" y="164.7" transform="rotate(-90 43.1 164.7)">1</text>
<text x="76" y="166.4">DGND_FPC_U</text>
<text x="200.2" y="174.1">Title</text>
<text x="210.4" y="176.6">FPC U Board</text>
<text x="202.7" y="184.3">Custom&lt;Doc&gt;</text>
<text x="210.4" y="181.8">Document</text>
<text x="222.6" y="181.8">Number</text>
<text x="284.8" y="181.8">Rev</text>
<text x="287.4" y="184.3">&lt;RevCode</text>
<text x="187.4" y="186.9">TPC30T</text>
<text x="200.2" y="189.5">Date:</text>
<text x="213.5" y="189.5">Monday, May 11, 2015</text>
<text x="251.5" y="189.5">Sheet</text>
<text x="264.3" y="189.5">1</text>
<text x="272" y="189.5">o f</text>
<text x="279.7" y="189.5">1</text>
</g>
<g font-size="2.3" fill="#f00">
<text x="172.5" y="44.8">LATEN_FPC_U</text>
<text x="259.7" y="44.8">LATEN_FPC_U</text>
<text x="77.6" y="53.4">LED16</text>
<text x="172.5" y="50">OUTen_FPC_U</text>
<text x="259.7" y="50">OUTen_FPC_U</text>
<text x="172.5" y="55">DRVCLK_FPC_U</text>
<text x="259.7" y="55">DRVCLK_FPC_U</text>
<text x="77.6" y="61.1">LED15</text>
<text x="172.5" y="60.2">SDI_FPC_U</text>
<text x="172.5" y="65.4">SDO_FPC_U</text>
<text x="259.7" y="60.2">SDI_FPC_U</text>
<text x="259.7" y="65.4">SDO_FPC_U</text>
<text x="77.6" y="68.8">LED14</text>
<text x="77.6" y="76.5">LED13</text>
<text x="77.6" y="84.2">LED12</text>
<text x="77.6" y="91.9">LED11</text>
<text x="77.6" y="99.5">LED10</text>
<text x="175" y="97">LED7</text>
<text x="77.6" y="107.2">LED9</text>
<text x="175" y="107.2">LED9</text>
<text x="175" y="102.1">LED8</text>
<text x="175" y="112.4">LED10</text>
<text x="77.6" y="114.9">LED8</text>
<text x="175" y="117.5">LED11</text>
<text x="77.6" y="122.6">LED7</text>
<text x="175" y="122.6">LED12</text>
<text x="175" y="127.8">LED13</text>
<text x="123.7" y="132">IR_LED_IN_U</text>
<text x="175" y="132.9">LED14</text>
<text x="210.9" y="132">IR_LED_IN_U</text>
<text x="175" y="138">LED15</text>
<text x="175" y="143.2">LED16</text>
</g>
<g font-size="2.3" fill="#000080">
<text x="30.8" y="56.1">SFH 4253</text>
<text x="48.8" y="56.1">LED16</text>
<text x="41.1" y="63.8">SFH 4253</text>
<text x="59.1" y="63.8">LED15</text>
<text x="30.8" y="71.5">SFH 4253</text>
<text x="48.8" y="71.5">LED14</text>
<text x="41.1" y="79.2">SFH 4253</text>
<text x="59.1" y="79.2">LED13</text>
<text x="30.8" y="86.9">SFH 4253</text>
<text x="48.8" y="86.9">LED12</text>
<text x="41.1" y="94.6">SFH 4253</text>
<text x="59.1" y="94.6">LED11</text>
<text x="30.8" y="102.2">SFH 4253</text>
<text x="48.8" y="102.2">LED10</text>
<text x="41.1" y="109.9">SFH 4253</text>
<text x="59.1" y="109.9">LED9</text>
<text x="30.8" y="117.6">SFH 4253</text>
<text x="48.8" y="117.6">LED8</text>
<text x="41.1" y="125.3">SFH 4253</text>
<text x="59.1" y="125.3">LED7</text>
<text x="89.8" y="143.3">LED42</text>
<text x="84.8" y="145.9">BPW34S-Z</text>
<text x="256.6" y="148.4">P201</text>
<text x="15.5" y="155.6">M1</text>
<text x="41.1" y="155.6">M2</text>
<text x="172" y="151">P200</text>
<text x="172" y="153.5">JAE-WP7B-S040VA1</text>
<text x="256.6" y="151">JAE-WP7B-P040VA1</text>
<text x="84.8" y="158.7">BPW34S-Z</text>
<text x="89.8" y="156.1">LED43</text>
<text x="187.4" y="184.3">FPC</text>
</g>
<text font-size="2.2" x="200.2" y="181.7">Size</text>
<g font-size="1.8">
<text x="31.6" y="1.9">5</text>
<text x="89.5" y="1.9">4</text>
<text x="147.5" y="1.9">3</text>
<text x="205.5" y="1.9">2</text>
<text x="263.5" y="1.9">1</text>
<text x=".8" y="27.5">D</text>
<text x="293.2" y="27.5">D</text>
<text x=".8" y="74.4">C</text>
<text x="293.2" y="74.4">C</text>
<text x=".8" y="121.2">B</text>
<text x="293.2" y="121.2">B</text>
<text x=".8" y="168">A</text>
<text x="293.2" y="168">A</text>
<text x="31.6" y="191.7">5</text>
<text x="89.5" y="191.7">4</text>
<text x="147.5" y="191.7">3</text>
<text x="205.5" y="191.7">2</text>
<text x="263.5" y="191.7">1</text>
</g>
</svg>
